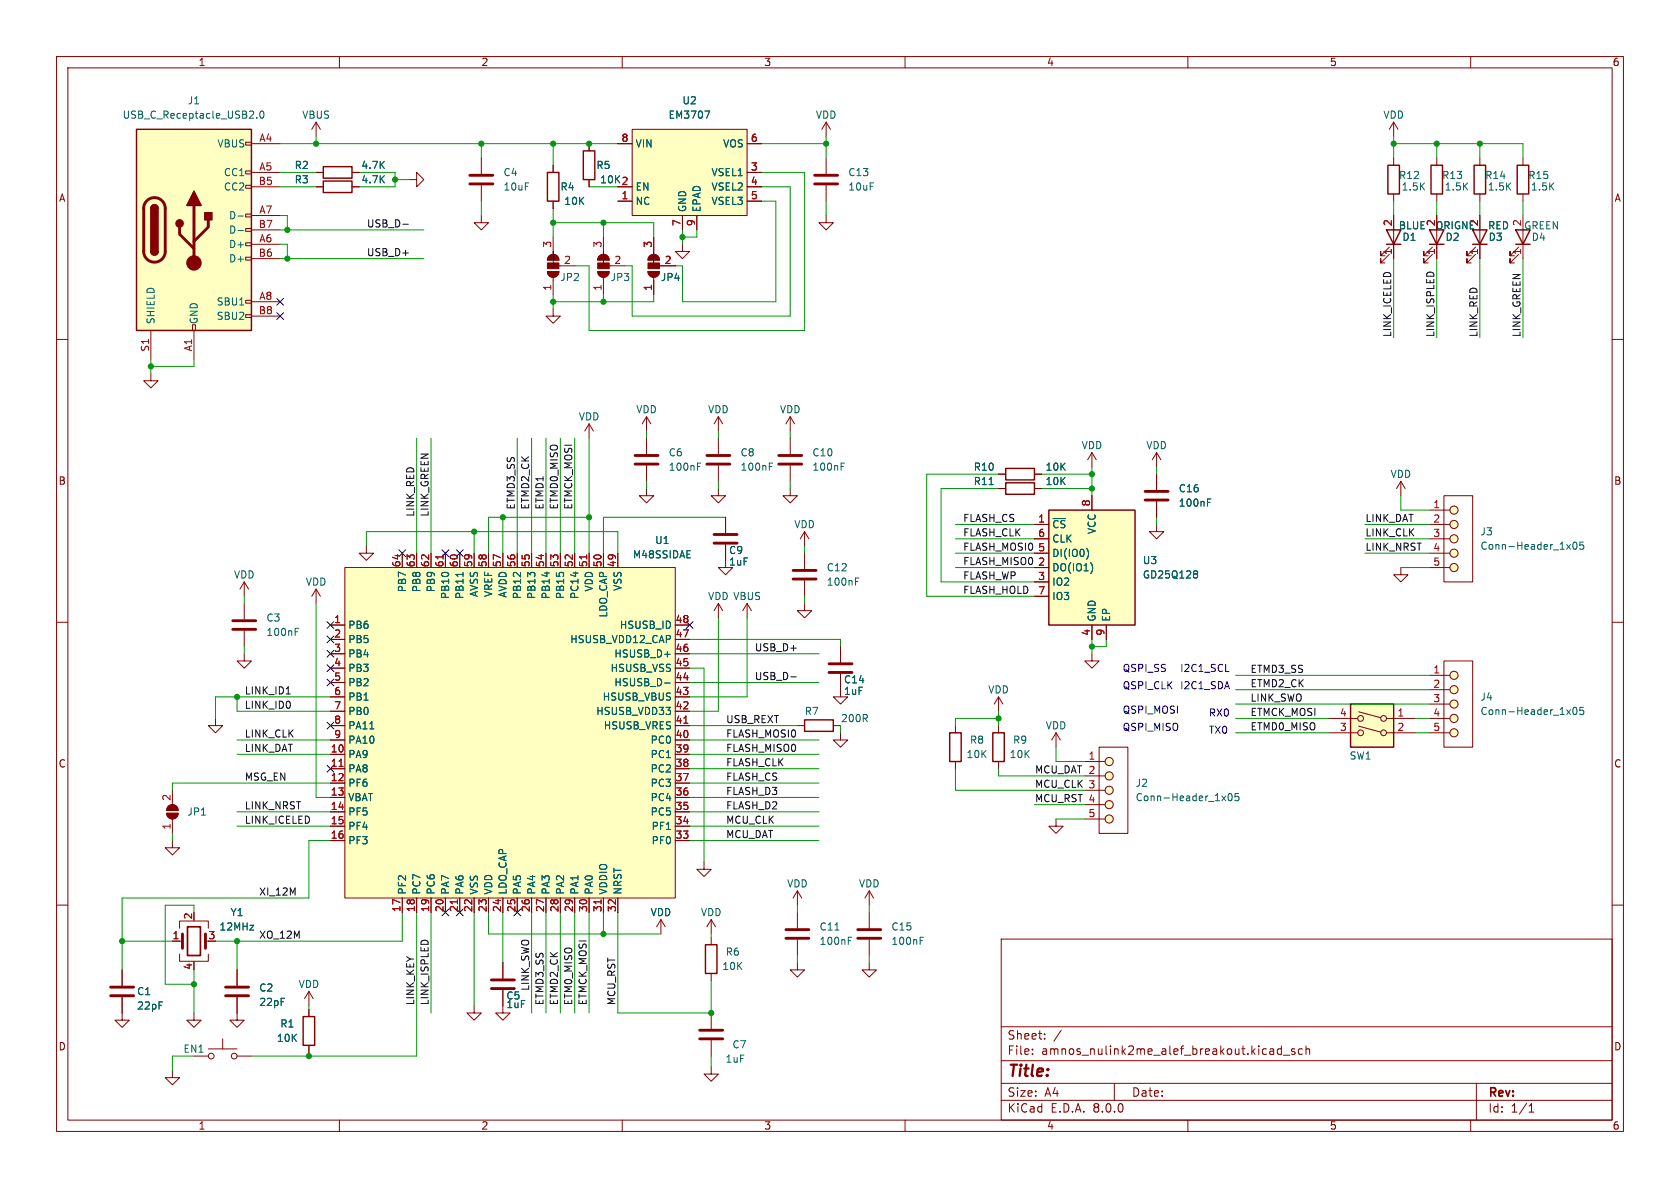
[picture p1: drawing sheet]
<svg xmlns="http://www.w3.org/2000/svg" width="297mm" height="210mm" viewBox="0 0 297 210" stroke-linecap="round" stroke-linejoin="round" font-family="sans-serif">
<g fill="none" stroke="#840000" stroke-width=".18">
<path d="M10 10h277v190h-277zM12 12h273v186h-273zM60 10v2M110 10v2M160 10v2M210 10v2M260 10v2M55.9 30.5h1.2M55.9 21.6l-.8 1.3M55.9 21.6v2.5M55.9 21.6l.7 1.3M62.2 30.5h1.3"/>
<path d="M72.4 31.8h1.3v-1.3l1.2 1.3-1.2 1.2v-1.2M97.8 29.2v1.3M97.8 35.6v1.2M104.1 25.4v1.3M104.1 31.8v1.2M146 38.1v1.3h1.3l-1.3 1.2-1.2-1.2h1.2M146 21.6v2.5M146 27.9v2.8M146 32.8v2.8M146 21.6l-.7 1.3M146 21.6l.8 1.3M10 60h2"/>
<path d="M97.8 54.6v1.3h1.3l-1.3 1.3-1.3-1.3h1.3M285 60h2M104.1 74.9l-.7 1.3M104.1 74.9v2.6M104.1 74.9l.8 1.3M114.3 73.7l-.8 1.2M114.3 73.7v2.5M114.3 77.5v2.8M114.3 73.7l.8 1.2M127 73.7v2.5M127 77.5v2.8M127 73.7l-.8 1.2"/>
<path d="M127 73.7l.8 1.2M139.7 73.7l-.8 1.2M139.7 73.7v2.5M139.7 77.5v2.8M139.7 73.7l.8 1.2M114.3 86.4v1.2h1.3l-1.3 1.3-1.3-1.3h1.3M114.3 82.3v2.8M127 86.4v1.2h1.3l-1.3 1.3-1.3-1.3h1.3M127 82.3v2.8M128.3 91.4v2.8M128.3 96.3v2.8M139.7 86.4v1.2h1.3l-1.3 1.3-1.3-1.3h1.3"/>
<path d="M139.7 82.3v2.8M252.7 97.8h3.6M252.7 95.3h3.6M252.7 92.7h3.6M252.7 90.2h3.6M255.3 87.6h5v15.3h-5zM10 110h2M193 115.6v1.2h1.3l-1.3 1.3-1.2-1.3h1.2M247.6 100.3v1.3h1.3l-1.3 1.3-1.2-1.3h1.2M252.7 119.4h3.6M252.7 100.3h3.6M255.3 116.8h5v15.3h-5z"/>
<path d="M285 110h2M176.5 123.2v2.5M176.5 128.3v1.2M176.5 134.6v1.3M176.5 123.2l.8 1.3M176.5 123.2l-.7 1.3M186.7 129.5l-.8 1.3M186.7 129.5v2.6M186.7 129.5l.8 1.3M191.8 139.7h3.5M191.8 137.2h3.5M191.8 134.6h3.5"/>
<path d="M194.3 132.1h5.1v15.2h-5.1zM252.7 129.5h3.6M252.7 127h3.6M252.7 124.5h3.6M252.7 121.9h3.6M10 160h2M30.5 148.6v1.3h1.2l-1.2 1.2-1.3-1.2h1.3M191.8 144.8h3.5M191.8 142.2h3.5M285 160h2M30.5 166.4h1.8M31.7 168.7v1.2h5.1v-1.2"/>
<path d="M31.7 164.1v-1.3h5.1v1.3M34.3 179.1v1.2h1.3l-1.3 1.3-1.3-1.3h1.3M34.3 169.9v.3M41.9 176.3v4h1.3l-1.3 1.3-1.3-1.3h1.3M41.9 171.5v2.7M54.6 175.3v2.5M54.6 178.4v1.3M54.6 175.3l-.8 1.2M54.6 175.3l.8 1.2M83.8 177.8v1.3h1.3l-1.3 1.2-1.3-1.2h1.3M88.9 175v4.1h1.3l-1.3 1.2-1.3-1.2h1.3M88.9 170.2v2.8"/>
<path d="M177 166h108v32h-108zM30.5 189.2v1.3h1.2l-1.2 1.3-1.3-1.3h1.3M34.3 186.7h2.5M36.8 185.4h5.1M39.4 183.6v1.8M41.9 186.7h2.5M54.6 184.8v1.3M60 198v2M110 198v2M160 198v2M177 194.5h108M177 191.5h108"/>
<path d="M177 187.5h108M177 181.5h108M182.5 186.3v.1M182.5 185.5v.1M184.7 183.6v.1M184.7 182.8v.1M187.6 182.1l-1.3 2M197 191.5v3M210 198v2M226.5 184.9v1.5M226.5 185.5l-.4-.1-.3 .3v.4l.2 .2h.5M226.9 186.5h1.1"/>
<path d="M228.9 185.5l-.4-.1-.2 .2 .1 .2 .5 .2v.3h-.6M230.2 185.5l-.4-.1-.3 .3v.4l.2 .2h.5M230.9 185.5l.2-.1 .4 .1v.9M230.9 184.9v1.5M260 198v2M261 191.5v6.5M270.3 196.6h.9M270.3 195.5l.4-.4v1.5"/>
<circle cx="257" cy="95.2" r=".72"/>
<circle cx="257" cy="97.8" r=".72"/>
<circle cx="257" cy="92.7" r=".72"/>
<circle cx="257" cy="90.2" r=".72"/>
<circle cx="257" cy="119.4" r=".72"/>
<circle cx="257" cy="100.3" r=".72"/>
<circle cx="196.1" cy="134.6" r=".72"/>
<circle cx="196.1" cy="139.7" r=".72"/>
<circle cx="196.1" cy="137.2" r=".72"/>
<circle cx="257" cy="129.5" r=".72"/>
<circle cx="257" cy="127" r=".72"/>
<circle cx="257" cy="124.5" r=".72"/>
<circle cx="257" cy="121.9" r=".72"/>
<circle cx="196.1" cy="144.8" r=".72"/>
<circle cx="196.1" cy="142.2" r=".72"/>
<circle cx="37.3" cy="186.7" r=".51"/>
<circle cx="41.4" cy="186.7" r=".51"/>
</g>
<path d="M57.1 29.5h5.1v2h-5.1zM96.8 30.5h2v5.1h-2zM103.1 26.7h2.1v5.1h-2.1zM175.5 129.5h2v5.1h-2zM53.6 179.7h2v5.1h-2z" fill="none" stroke="#840000" stroke-width=".25"/>
<g fill="none" stroke="#840000" stroke-width=".51">
<path d="M144 32.5h4.1M144 31h4.1M112.3 82h4M112.3 80.5h4M125 82h4M125 80.5h4M126.2 96h4.1M126.2 94.5h4.1M137.7 82h4M137.7 80.5h4M32.3 165.1v2.5M36.3 165.1v2.5"/>
<path d="M39.9 176h4M39.9 174.5h4M86.9 174.8h4M86.9 173.2h4"/>
</g>
<g fill="none" stroke="#006464" stroke-width=".18">
<path d="M123.3 82.5h.4M123.3 81.9h.6M136 82.5h.4M136 81.9h.6M148.7 82.5h.4M148.7 81.9h.6M277 96.3l.6 .8M277.6 96.3l-.6 .8M278.2 96l.2-.2a.68 .68 0 0 1 .4 .7 .68 .68 0 0 1-.4 .6l-.2-.1-.1-.4zM279.9 95.8h-.6v.6l.2-.1 .4 .1 .1 .2-.1 .4-.1 .1-.5-.1M277 125.5l.6 .8M277.6 125.5l-.6 .8"/>
<path d="M278.2 125.2l.2-.2a.68 .68 0 0 1 .4 .7 .68 .68 0 0 1-.4 .6l-.2-.1-.1-.4zM279.9 125h-.6v.6l.2-.1 .4 .1 .1 .2-.1 .4-.1 .1-.5-.1M216 140.7l.7 .8M216.7 140.7l-.7 .8M217.2 140.4l.2-.1a.68 .68 0 0 1 .4 .6 .68 .68 0 0 1-.4 .6l-.2-.1-.1-.3zM219 140.3h-.6l-.1 .6 .2-.1h.4l.1 .2v.4l-.2 .1-.5-.1"/>
</g>
<path d="M33.1 163.8h2.3v5.1h-2.3z" fill="none" stroke="#840000" stroke-width=".3"/>
<g fill="#ffffc2" stroke="#ffffc2" stroke-width=".18">
<circle cx="257" cy="129.5" r=".72"/>
<circle cx="257" cy="127" r=".72"/>
<circle cx="257" cy="124.5" r=".72"/>
<circle cx="257" cy="121.9" r=".72"/>
<circle cx="257" cy="119.4" r=".72"/>
<circle cx="257" cy="100.3" r=".72"/>
<circle cx="257" cy="97.8" r=".72"/>
<circle cx="257" cy="95.2" r=".72"/>
<circle cx="257" cy="92.7" r=".72"/>
<circle cx="257" cy="90.2" r=".72"/>
<circle cx="196.1" cy="144.8" r=".72"/>
<circle cx="196.1" cy="142.2" r=".72"/>
<circle cx="196.1" cy="139.7" r=".72"/>
<circle cx="196.1" cy="137.2" r=".72"/>
<circle cx="196.1" cy="134.6" r=".72"/>
</g>
<path d="M238.8 124.5h7.6v7.6h-7.6z" fill="#ffffc2"/>
<g fill="none" stroke="#840000" stroke-width=".18">
<path d="M55.9 33h1.2M62.2 33h1.3M142.2 106.7v1.3h1.3l-1.3 1.2-1.2-1.2h1.2M234.9 127h5.1M234.9 129.5h5.1M240.2 128.4l3.9 1M240.2 125.8l3.9 1.1M245.1 127h5.1M245.1 129.5h5.1M186.7 144.8v1.3h1.3l-1.3 1.2-1.3-1.2h1.3M153.7 161.3v2.8M153.7 166.1v2.8"/>
<circle cx="240.5" cy="127" r=".51"/>
<circle cx="240.5" cy="129.5" r=".51"/>
<circle cx="244.6" cy="127" r=".51"/>
<circle cx="244.6" cy="129.5" r=".51"/>
</g>
<path d="M57.1 32h5.1v2h-5.1zM238.8 124.5h7.6v7.6h-7.6z" fill="none" stroke="#840000" stroke-width=".25"/>
<path d="M151.6 165.9h4.1M151.6 164.3h4.1" fill="none" stroke="#840000" stroke-width=".51"/>
<path d="M162.7 166.3h.4M162.7 165.7h.6" fill="none" stroke="#006464" stroke-width=".18"/>
<path d="M61 100.3h58.4v58.5h-58.4z" fill="#ffffc2"/>
<g fill="none" stroke="#840000" stroke-width=".18">
<path d="M246.4 21.6l-.8 1.3M246.4 21.6v2.5M246.4 21.6l.7 1.3M71.1 97.8v2.5M73.7 97.8v2.5M76.2 97.8v2.5M78.7 97.8v2.5M81.3 97.8v2.5M83.8 97.8v2.5M86.4 97.8v2.5M88.9 97.8v2.5M91.4 97.8v2.5"/>
<path d="M94 97.8v2.5M96.5 97.8v2.5M99.1 97.8v2.5M101.6 97.8v2.5M104.1 97.8v2.5M106.7 97.8v2.5M109.2 97.8v2.5M128.3 99.1v1.2h1.2l-1.2 1.3-1.3-1.3h1.3M142.2 94l-.7 1.3M142.2 94v2.5M142.2 97.8v2.8M142.2 94l.8 1.3"/>
<path d="M204.5 92.7v1.3h1.2l-1.2 1.3-1.3-1.3h1.3M247.6 85.1l-.7 1.3M247.6 85.1v2.5M247.6 85.1l.8 1.3M58.4 110.5h2.6M58.4 113h2.6M58.4 115.6h2.6M58.4 118.1h2.6M61 100.3h58.4v58.5h-58.4zM119.4 110.5h2.5M119.4 113h2.5M119.4 115.6h2.5"/>
<path d="M119.4 118.1h2.5M127 106.7l-.8 1.3M127 106.7v2.5M127 106.7l.8 1.3M132.1 106.7l-.8 1.3M132.1 106.7v2.5M132.1 106.7l.7 1.3M142.2 102.6v2.8M148.6 119.1v4.1h1.3l-1.3 1.3-1.3-1.3h1.3M148.6 114.3v2.8M58.4 133.4h2.6M58.4 135.9h2.6"/>
<path d="M58.4 138.4h2.6M58.4 130.8h2.6M58.4 128.3h2.6M58.4 125.7h2.6M58.4 123.2h2.6M58.4 120.7h2.6M119.4 133.4h2.5M119.4 135.9h2.5M119.4 138.4h2.5M119.4 130.8h2.5M119.4 128.3h2.5M119.4 125.7h2.5"/>
<path d="M119.4 123.2h2.5M119.4 120.7h2.5M141 128.3h1.2M147.3 128.3h1.3M168.9 128.3v1.2M168.9 134.6v1.3M58.4 141h2.6M58.4 143.5h2.6M58.4 146.1h2.6M58.4 148.6h2.6M71.1 158.8v2.5M73.7 158.8v2.5"/>
<path d="M76.2 158.8v2.5M78.7 158.8v2.5M81.3 158.8v2.5M83.8 158.8v2.5M86.4 158.8v2.5M88.9 158.8v2.5M91.4 158.8v2.5M94 158.8v2.5M96.5 158.8v2.5M99.1 158.8v2.5M101.6 158.8v2.5M104.1 158.8v2.5"/>
<path d="M106.7 158.8v2.5M109.2 158.8v2.5M119.4 141h2.5M119.4 143.5h2.5M119.4 146.1h2.5M119.4 148.6h2.5"/>
</g>
<path d="M78.3 98.1v.7M103.7 98.1v.7M59.9 135.5h.8M120.9 127.9h.7M80.9 159.1v.7M106.3 159.1v.7" fill="none" stroke="#a90000" stroke-width=".18"/>
<path d="M81.9 101.2v.7M117.5 115.7h1M151.2 102.8h.5M151.2 102.2h.6M65.4 128.8h.7M117.5 120.7h1" fill="none" stroke="#006464" stroke-width=".18"/>
<path d="M140.2 102.4h4.1M140.2 100.8h4.1M146.6 118.9h4M146.6 117.3h4" fill="none" stroke="#840000" stroke-width=".51"/>
<path d="M142.2 127.3h5.1v2h-5.1zM167.9 129.5h2v5.1h-2z" fill="none" stroke="#840000" stroke-width=".25"/>
<path d="M185.4 90.2h15.3v20.3h-15.3z" fill="#ffffc2"/>
<path d="M245.4 29.2h2v5.1h-2zM245.1 40.6h2.5l-1.2 2.6zM245.1 43.2h2.5M185.4 90.2h15.3v20.3h-15.3z" fill="none" stroke="#840000" stroke-width=".25"/>
<g fill="none" stroke="#840000" stroke-width=".18">
<path d="M246.4 27.9v1.3M246.4 34.3v1.3M246.4 38.1v7.6M105.7 48h2a1.02 1.02 0 0 1-1 1 1.02 1.02 0 0 1-1-1zM106 45.3a1.02 1.02 0 0 1 1.1-.3 1.02 1.02 0 0 1 .6 1h-2zM106.7 41.9v3.1M106.7 49v3.1M107.7 47h2.8M114.6 48h2a1.02 1.02 0 0 1-1 1 1.02 1.02 0 0 1-1-1zM114.8 45.3a1.02 1.02 0 0 1 1.2-.3 1.02 1.02 0 0 1 .6 1h-2zM115.6 41.9v3.1M115.6 49v3.1"/>
<path d="M116.6 47h2.8M120.6 43.2v1.3h1.3l-1.3 1.2-1.2-1.2h1.2M245.6 45l-1.5 1.5v-.8v.8h.8M245.6 43.7l-1.5 1.5v-.7v.7h.8M64.8 96.5v1.3h1.2l-1.2 1.3-1.3-1.3h1.3M182.9 92.7h2.5M182.9 97.8h2.5M182.9 95.3h2.5M193 87.6v2.6M182.9 100.3h2.5M182.9 102.9h2.5M182.9 105.4h2.5"/>
<path d="M193 110.5v2.5M195.6 110.5v2.5M125.7 179.1v2.8M125.7 188.6v1.3h-1.2l1.2 1.2 1.3-1.2h-1.3M125.7 183.9v2.8"/>
</g>
<path d="M192.1 97a1.49 1.49 0 0 1 0 1.8M193.1 100v.8M211.2 100.9h.3l.2 .3-.2 .3M211.2 101.5h.3M211.5 101.5l.2 .2v.2l-.2 .3h-.3" fill="none" stroke="#006464" stroke-width=".18"/>
<g fill="#840000" stroke="#840000" stroke-width=".18">
<path d="M105.7 48h2a1.02 1.02 0 0 1-1 1 1.02 1.02 0 0 1-1-1z"/>
<path d="M105.7 46.5h2v1h-2z"/>
<path d="M106 45.3a1.02 1.02 0 0 1 1.1-.3 1.02 1.02 0 0 1 .6 1h-2z"/>
<path d="M114.6 48h2a1.02 1.02 0 0 1-1 1 1.02 1.02 0 0 1-1-1z"/>
<path d="M114.6 46.5h2v1h-2z"/>
<path d="M114.8 45.3a1.02 1.02 0 0 1 1.2-.3 1.02 1.02 0 0 1 .6 1h-2z"/>
</g>
<path d="M123.7 183.6h4.1M123.7 182.1h4.1" fill="none" stroke="#840000" stroke-width=".51"/>
<path d="M111.8 22.9h20.3v15.2h-20.3z" fill="#ffffc2"/>
<g fill="none" stroke="#840000" stroke-width=".18">
<path d="M109.2 35.6h2.6M109.2 33h2.6M109.2 25.4h2.6M111.8 22.9h20.3v15.2h-20.3zM120.6 38.1v2.5M123.2 38.1v2.5M132.1 35.6h2.5M132.1 33h2.5M132.1 30.5h2.5M132.1 25.4h2.5M254 27.9v1.3M254 34.3v1.3"/>
<path d="M254 38.1v7.6M261.6 27.9v1.3M261.6 34.3v1.3M261.6 38.1v7.6M269.2 27.9v1.3M269.2 34.3v1.3M269.2 38.1v7.6M253.2 45l-1.5 1.5v-.8v.8h.8M253.2 43.7l-1.5 1.5v-.7v.7h.8M260.9 45l-1.6 1.5v-.8v.8h.8M260.9 43.7l-1.6 1.5v-.7v.7h.8M268.5 45l-1.5 1.5v-.8v.8h.7"/>
<path d="M268.5 43.7l-1.5 1.5v-.7v.7h.7M176.5 86.4h1.3M182.9 86.4h1.2M30.5 139.7v2.5M38.1 127v1.3h1.3l-1.3 1.2-1.3-1.2h1.3M148.6 129.5v1.3h1.3l-1.3 1.3-1.3-1.3h1.3M29.5 143.8h2a1.02 1.02 0 0 1-1 1 1.02 1.02 0 0 1-1-1zM29.8 142.5a1.02 1.02 0 0 1 1.1-.2 1.02 1.02 0 0 1 .6 1h-2zM30.5 144.8v2.5M141 157.5l-.8 1.3M141 157.5v2.5M141 157.5l.7 1.3"/>
<path d="M153.7 157.5l-.8 1.3M153.7 157.5v2.5M153.7 157.5l.7 1.3M141 170.2v1.3h1.2l-1.2 1.2-1.3-1.2h1.3M141 161.3v2.8M141 166.1v2.8M153.7 170.2v1.3h1.2l-1.2 1.2-1.3-1.2h1.3"/>
</g>
<path d="M124.6 19.6h.9l-.6 1.3M174.9 85.7h.7M147.6 164.4h.7M150 166.3h.4M150 165.7h.6" fill="none" stroke="#006464" stroke-width=".18"/>
<g fill="#840000" stroke="#840000" stroke-width=".18">
<path d="M29.5 143.8h2a1.02 1.02 0 0 1-1 1 1.02 1.02 0 0 1-1-1z"/>
<path d="M29.8 142.5a1.02 1.02 0 0 1 1.1-.2 1.02 1.02 0 0 1 .6 1h-2z"/>
</g>
<path d="M253 29.2h2v5.1h-2zM260.6 29.2h2v5.1h-2zM268.2 29.2h2.1v5.1h-2.1zM252.7 40.6h2.6l-1.3 2.6zM252.7 43.2h2.6M260.3 40.6h2.6l-1.3 2.6zM260.3 43.2h2.6M268 40.6h2.5l-1.3 2.6zM268 43.2h2.5M177.8 85.3h5.1v2.1h-5.1z" fill="none" stroke="#840000" stroke-width=".25"/>
<path d="M138.9 165.9h4.1M138.9 164.3h4.1" fill="none" stroke="#840000" stroke-width=".51"/>
<path d="M24.1 22.9h20.3v35.5h-20.3z" fill="#ffffc2"/>
<g fill="none" stroke="#840000" stroke-width=".18">
<path d="M43.4 37.8h1v.6h-1zM43.4 32.8h1v.5h-1zM43.4 30.2h1v.5h-1zM43.4 25.1h1v.6h-1zM44.4 25.4h5.1M44.4 30.5h5.1M44.4 38.1h5.1M44.4 33h5.1M55.9 30.5h1.2M55.9 33h1.2M62.2 30.5h1.3M62.2 33h1.3"/>
<path d="M85.1 38.1v1.3h1.3l-1.3 1.2-1.3-1.2h1.3M85.1 27.9v2.8M85.1 32.8v2.8M97.8 29.2v1.3M97.8 35.6v1.2M104.1 25.4v1.3M104.1 31.8v1.2M109.2 25.4h2.6M109.2 33h2.6M109.2 35.6h2.6M120.6 38.1v2.5M123.2 38.1v2.5"/>
<path d="M132.1 25.4h2.5M132.1 30.5h2.5M132.1 33h2.5M132.1 35.6h2.5M246.4 38.1v2.5M254 38.1v2.5M261.6 38.1v2.5M26.7 58.4v5.1M34 57.4h.5v1h-.5zM34.3 58.4v5.1M43.4 55.6h1v.5h-1zM43.4 53.1h1v.5h-1z"/>
<path d="M43.4 45.5h1v.5h-1zM43.4 42.9h1v.5h-1zM43.4 40.4h1v.5h-1zM44.4 43.2h5.1M44.4 53.3h5.1M44.4 45.7h5.1M44.4 40.6h5.1M44.4 55.9h5.1M96.8 48h2a1.02 1.02 0 0 1-1 1 1.02 1.02 0 0 1-1-1zM97.1 45.3a1.02 1.02 0 0 1 1.1-.3 1.02 1.02 0 0 1 .6 1h-2zM97.8 41.9v3.1M97.8 49v3.1"/>
<path d="M98.8 47h2.8M115.6 41.9v2.6M115.6 49.5v2.6M116.8 47h2.6M246.4 43.2v2.5M254 43.2v2.5M261.6 43.2v2.5M26.7 66v1.3h1.2l-1.2 1.3-1.3-1.3h1.3M71.1 97.8v2.5M73.7 97.8v2.5M76.2 97.8v2.5M78.7 97.8v2.5"/>
<path d="M81.3 97.8v2.5M83.8 97.8v2.5M86.4 97.8v2.5M88.9 97.8v2.5M91.4 97.8v2.5M94 97.8v2.5M96.5 97.8v2.5M99.1 97.8v2.5M101.6 97.8v2.5M104.1 97.8v2.5M106.7 97.8v2.5M109.2 97.8v2.5"/>
<path d="M128.3 91.4v2.8M128.3 96.3v2.8M176.5 83.8h1.3M176.5 86.4h1.3M182.9 83.8h1.2M182.9 92.7h2.5M182.9 97.8h2.5M182.9 95.3h2.5M182.9 86.4h1.2M193 80l-.7 1.3M193 80v2.6M193 87.6v2.6"/>
<path d="M193 80l.8 1.3M204.5 80l-.8 1.3M204.5 80v2.6M204.5 83.8v2.8M204.5 88.6v2.8M204.5 80l.7 1.3M43.2 115.6v1.2h1.2l-1.2 1.3-1.3-1.3h1.3M43.2 102.9l-.8 1.2M43.2 102.9v2.5M43.2 106.7v2.8M43.2 111.5v2.8M43.2 102.9l.7 1.2"/>
<path d="M55.9 104.1l-.8 1.3M55.9 104.1v2.6M55.9 104.1l.7 1.3M58.4 110.5h2.6M58.4 113h2.6M58.4 115.6h2.6M58.4 118.1h2.6M119.4 110.5h2.5M119.4 113h2.5M119.4 115.6h2.5M119.4 118.1h2.5M148.6 114.3v2.8"/>
<path d="M148.6 119.1v2.8M182.9 100.3h2.5M182.9 102.9h2.5M182.9 105.4h2.5M193 110.5v2.5M195.6 110.5v2.5M58.4 133.4h2.6M58.4 135.9h2.6M58.4 138.4h2.6M58.4 130.8h2.6M58.4 128.3h2.6M58.4 125.7h2.6"/>
<path d="M58.4 123.2h2.6M58.4 120.7h2.6M119.4 133.4h2.5M119.4 135.9h2.5M119.4 138.4h2.5M119.4 130.8h2.5M119.4 128.3h2.5M119.4 125.7h2.5M119.4 123.2h2.5M119.4 120.7h2.5M58.4 141h2.6M58.4 143.5h2.6"/>
<path d="M58.4 146.1h2.6M58.4 148.6h2.6M71.1 158.8v2.5M73.7 158.8v2.5M76.2 158.8v2.5M78.7 158.8v2.5M81.3 158.8v2.5M83.8 158.8v2.5M86.4 158.8v2.5M88.9 158.8v2.5M91.4 158.8v2.5M94 158.8v2.5"/>
<path d="M96.5 158.8v2.5M99.1 158.8v2.5M101.6 158.8v2.5M104.1 158.8v2.5M106.7 158.8v2.5M109.2 158.8v2.5M119.4 141h2.5M119.4 143.5h2.5M119.4 146.1h2.5M119.4 148.6h2.5M124.5 152.4v1.3h1.2l-1.2 1.2-1.3-1.2h1.3M21.6 176.3v4h1.3l-1.3 1.3-1.3-1.3h1.3"/>
<path d="M21.6 171.5v2.7M30.5 166.4h1.2M41.9 171.5v2.7M41.9 176.3v2.8M54.6 178.4v1.3M88.9 170.2v2.8M88.9 175v2.8M116.8 162.6l-.7 1.2M116.8 162.6v2.5M116.8 162.6l.8 1.2M125.7 162.6l.8 1.2M125.7 162.6v2.5"/>
<path d="M125.7 165.7v1.3M125.7 172.1v1.3M125.7 162.6l-.7 1.2M54.6 184.8v1.3"/>
</g>
<path d="M24.1 22.9h20.3v35.5h-20.3zM26.7 36.8a.64 .64 0 0 1 .6-.6 .64 .64 0 0 1 .6 .6M26.7 44.5a.64 .64 0 0 0 .6 .6 .64 .64 0 0 0 .6-.6M177.8 82.8h5.1v2h-5.1zM124.7 167h2v5.1h-2z" fill="none" stroke="#840000" stroke-width=".25"/>
<path d="M26 35.5a1.91 1.91 0 0 1 2-.4 1.91 1.91 0 0 1 1.2 1.7v7.7a1.91 1.91 0 0 1-1.9 1.8 1.91 1.91 0 0 1-1.9-1.8v-7.8l.2-.7zM34.3 36.3v10.2M36.8 38.9v1.2l-2.5 2.6M83.1 32.5h4M83.1 31h4M31.7 40.1v1.3l2.6 2.5M202.4 88.4h4.1M202.4 86.9h4.1M41.1 111.3h4.1M41.1 109.7h4.1M19.6 176h4M19.6 174.5h4" fill="none" stroke="#840000" stroke-width=".51"/>
<g fill="#840000" stroke="#840000" stroke-width=".25">
<path d="M26.7 44.5h1.2a.64 .64 0 0 1-.6 .6 .64 .64 0 0 1-.6-.6z"/>
<path d="M26.7 36.8h1.2v7.7h-1.2z"/>
<path d="M26.9 36.4a.64 .64 0 0 1 .6-.2 .64 .64 0 0 1 .4 .6h-1.2z"/>
<path d="M34.3 33.8l1.3 2.5h-2.6z"/>
<path d="M36.2 37.6h1.3v1.3h-1.3z"/>
<circle cx="31.7" cy="39.5" r=".63"/>
</g>
<g fill="#840000" stroke="#840000" stroke-width=".18">
<path d="M96.8 48h2a1.02 1.02 0 0 1-1 1 1.02 1.02 0 0 1-1-1z"/>
<path d="M96.8 46.5h2v1h-2z"/>
<path d="M97.1 45.3a1.02 1.02 0 0 1 1.1-.3 1.02 1.02 0 0 1 .6 1h-2z"/>
<circle cx="34.3" cy="46.5" r="1.27"/>
</g>
<g fill="none" stroke="#006464" stroke-width=".18">
<path d="M46.1 19.8l.1-.2a.68 .68 0 0 1 .5 .7 .68 .68 0 0 1-.5 .6l-.1-.1-.2-.4zM124.6 19.6h.9l-.6 1.3M42.1 38.2h.9M45.4 20.8v.1M42.1 40.7h.9M174.9 85.7h.7M192.1 97a1.49 1.49 0 0 1 0 1.8M213.5 88.8h.4M213.5 88.2h.6M52.2 111.7h.4M52.2 111.1h.6M81.9 101.2v.7"/>
<path d="M117.5 115.7h1M193.1 100v.8M211.2 100.9h.3l.2 .3-.2 .3M211.2 101.5h.3M211.5 101.5l.2 .2v.2l-.2 .3h-.3M65.4 128.8h.7M117.5 120.7h1"/>
</g>
<path d="M71.2 39.6h1M139.8 119.7h1M50.6 122.7h.7" fill="none" stroke="#0f0f0f" stroke-width=".18"/>
<path d="M97.8 44.5v2.5M106.7 44.5v2.5M115.6 44.5v2.5M216.7 118.7h.6" fill="none" stroke="#0000c2" stroke-width=".18"/>
<g fill="none" stroke="#009600" stroke-width=".18">
<path d="M49.5 25.4h59.7M49.5 38.1h1.3v2.5M49.5 30.5h6.4M49.5 33h6.4M55.9 24.1v1.3M63.5 30.5h6.3v2.5h-6.3M69.8 31.8h2.6M85.1 25.4v2.5M85.1 35.6v2.5M97.8 25.4v3.8M97.8 36.8v5.1M97.8 39.4h17.8v2.5"/>
<path d="M104.1 33h5.1M106.7 39.4v2.5M134.6 25.4h11.4M134.6 30.5h7.6v27.9h-38.1v-11.4h-2.5M134.6 33h5.1v22.9h-27.9v-8.9h-1.3M134.6 35.6h2.6v17.7h-16.6v-6.3h-1.2M146 24.1v3.8M146 35.6v2.5M246.4 25.4h22.8v2.5M246.4 24.1v3.8M246.4 35.6v2.5M254 25.4v2.5"/>
<path d="M254 35.6v2.5M261.6 25.4v2.5M261.6 35.6v2.5M269.2 35.6v2.5M49.5 45.7h25.4M49.5 40.6h25.4M49.5 43.2h1.3v2.5M97.8 52.1v2.5M106.7 52.1v1.2M115.6 52.1v1.2h-17.8M120.6 40.6v2.6M123.2 40.6v1.3h-2.6"/>
<path d="M246.4 45.7v14M254 45.7v14M261.6 45.7v14M269.2 45.7v14M26.7 63.5v2.5M34.3 63.5v1.3h-7.6M73.7 77.5v20.3M76.2 77.5v20.3M91.4 77.5v20.3M94 77.5v20.3M96.5 77.5v20.3M99.1 77.5v20.3"/>
<path d="M101.6 77.5v20.3M104.1 77.5v20.3M114.3 76.2v1.3M127 76.2v1.3M139.7 76.2v1.3M64.8 96.5v-2.5h44.4v3.8M83.8 94v3.8M88.9 91.4v6.4M104.1 91.4h-17.7v6.4M114.3 85.1v1.3M127 85.1v1.3M128.3 91.4h-21.6v6.4"/>
<path d="M139.7 85.1v1.3M142.2 96.5v1.3M168.9 97.8h14M168.9 92.7h14M168.9 95.3h14M176.5 83.8h-12.7v21.6h19.1M176.5 86.4h-10.1v16.5h16.5M184.1 83.8h8.9M184.1 86.4h8.9M193 82.6v5M204.5 82.6v1.2M204.5 91.4v1.3"/>
<path d="M241.3 97.8h11.4M241.3 92.7h11.4M241.3 95.3h11.4M247.6 87.6v2.6h5.1M43.2 105.4v1.3M43.2 114.3v1.3M55.9 106.7v34.3h2.5M121.9 115.6h22.9M121.9 118.1h2.6v34.3M121.9 113h26.7v1.3M127 109.2v16.5h-5.1M132.1 109.2v14h-10.2"/>
<path d="M142.2 105.4v1.3M168.9 100.3h14M193 113v2.6M195.6 113v1.3h-2.6M218.4 119.4h34.3M247.6 100.3h5.1M41.9 123.2v2.5h16.5M41.9 133.4h16.5M41.9 130.8h16.5M58.4 138.4h-27.9v1.3M58.4 123.2h-20.3v3.8M121.9 133.4h22.9"/>
<path d="M121.9 130.8h22.9M121.9 138.4h22.9M121.9 135.9h22.9M121.9 128.3h19.1M121.9 120.7h22.9M148.6 128.3v1.2M168.9 135.9v3.8h22.9M176.5 127h-7.6v1.3M176.5 125.7v2.6M176.5 135.9v1.3h15.3M186.7 132.1v2.5h5.1M218.4 127h16.5"/>
<path d="M218.4 129.5h16.5M218.4 124.5h34.3M218.4 121.9h34.3M250.2 127h2.5M250.2 129.5h2.5M30.5 147.3v1.3M41.9 146.1h16.5M41.9 143.5h16.5M58.4 148.6h-3.8v10.2h-33v12.7M121.9 146.1h22.9M121.9 143.5h22.9M121.9 148.6h22.9"/>
<path d="M121.9 141h22.9M182.9 142.2h8.9M186.7 144.8h5.1M21.6 166.4h8.9M34.3 161.3v-1.3h-5.1v14h5.1M34.3 171.5v7.6M41.9 166.4v5.1M54.6 177.8v.6M71.1 161.3v5.1h-33M73.7 161.3v25.4h-29.3M76.2 161.3v17.8M83.8 161.3v16.5"/>
<path d="M86.4 161.3v3.8h30.4M88.9 161.3v8.9M94 161.3v17.8M96.5 161.3v17.8M99.1 161.3v17.8M101.6 161.3v17.8M104.1 161.3v17.8M106.7 161.3v3.8M109.2 161.3v17.8h16.5v-5.7M125.7 165.1v.6M141 160v1.3M141 168.9v1.3"/>
<path d="M153.7 160v1.3M153.7 168.9v1.3M34.3 186.7h-3.8v2.5M54.6 186.1v.6M125.7 186.7v1.9"/>
</g>
<g fill="none" stroke="#000084" stroke-width=".18">
<path d="M48.9 55.3l1.2 1.2M48.9 52.7l1.2 1.2M50.1 55.3l-1.2 1.2M50.1 52.7l-1.2 1.2M70.5 97.2l1.2 1.2M71.7 97.2l-1.2 1.2M78.1 97.2l1.2 1.2M79.3 97.2l-1.2 1.2M80.7 97.2l1.2 1.2M81.9 97.2l-1.2 1.2M57.8 112.4l1.2 1.2M57.8 115l1.2 1.2"/>
<path d="M57.8 109.9l1.2 1.2M57.8 117.5l1.2 1.2M59 112.4l-1.2 1.2M59 115l-1.2 1.2M59 109.9l-1.2 1.2M59 117.5l-1.2 1.2M121.3 109.9l1.2 1.2M122.5 109.9l-1.2 1.2M57.8 120l1.2 1.3M57.8 127.7l1.2 1.2M57.8 135.3l1.2 1.2M59 120l-1.2 1.3"/>
<path d="M59 127.7l-1.2 1.2M59 135.3l-1.2 1.2M78.1 160.7l1.2 1.2M79.3 160.7l-1.2 1.2M80.7 160.7l1.2 1.2M81.9 160.7l-1.2 1.2M90.8 160.7l1.2 1.2M92 160.7l-1.2 1.2"/>
</g>
<path d="M78.3 98.1v.7M103.7 98.1v.7M59.9 135.5h.8M120.9 127.9h.7M80.9 159.1v.7M106.3 159.1v.7" fill="none" stroke="#a90000" stroke-width=".18"/>
<g fill="#009600" stroke="#009600" stroke-width=".18">
<circle cx="261.6" cy="25.4" r=".46"/>
<circle cx="254" cy="25.4" r=".46"/>
<circle cx="246.4" cy="25.4" r=".46"/>
<circle cx="193" cy="83.8" r=".46"/>
<circle cx="193" cy="86.4" r=".46"/>
<circle cx="104.1" cy="91.4" r=".46"/>
<circle cx="106.7" cy="53.3" r=".46"/>
<circle cx="97.8" cy="53.3" r=".46"/>
<circle cx="176.5" cy="127" r=".46"/>
<circle cx="193" cy="114.3" r=".46"/>
<circle cx="97.8" cy="25.4" r=".46"/>
<circle cx="104.1" cy="25.4" r=".46"/>
<circle cx="97.8" cy="39.4" r=".46"/>
<circle cx="85.1" cy="25.4" r=".46"/>
<circle cx="106.7" cy="39.4" r=".46"/>
<circle cx="146" cy="25.4" r=".46"/>
<circle cx="120.6" cy="41.9" r=".46"/>
<circle cx="83.8" cy="94" r=".46"/>
<circle cx="88.9" cy="91.4" r=".46"/>
<circle cx="26.7" cy="64.8" r=".46"/>
<circle cx="50.8" cy="45.7" r=".46"/>
<circle cx="69.8" cy="31.8" r=".46"/>
<circle cx="55.9" cy="25.4" r=".46"/>
<circle cx="50.8" cy="40.6" r=".46"/>
<circle cx="41.9" cy="123.2" r=".46"/>
<circle cx="41.9" cy="166.4" r=".46"/>
<circle cx="54.6" cy="186.7" r=".46"/>
<circle cx="106.7" cy="165.1" r=".46"/>
<circle cx="34.3" cy="174" r=".46"/>
<circle cx="21.6" cy="166.4" r=".46"/>
<circle cx="125.7" cy="179.1" r=".46"/>
</g>
<text font-size="2.8" fill="#840000" x="178" y="190.9">Title:</text>
<g font-size="2.1" fill="#840000">
<text x="178" y="184">Sheet:</text>
<text x="178" y="186.7">File:</text>
<text x="184.1" y="186.7">amnos_nulink2me_alef_breakout.kicad_sch</text>
<text x="178" y="196.9">KiCad</text>
<text x="178" y="194.1">Size:</text>
<text x="184.7" y="194.1">A4</text>
<text x="185.7" y="196.9">E.D.A.</text>
<text x="193.3" y="196.9">8.0.0</text>
<text x="200" y="194.1">Date:</text>
<text x="263" y="194.3">Rev:</text>
<text x="263" y="196.9">Id:</text>
<text x="267.1" y="196.9">1/1</text>
</g>
<g font-size="1.8" fill="#840000">
<text x="35" y="11.9">1</text>
<text x="85" y="11.9">2</text>
<text x="135" y="11.9">3</text>
<text x="185" y="11.9">4</text>
<text x="235" y="11.9">5</text>
<text x="285" y="11.9">6</text>
<text x="10.3" y="35.9">A</text>
<text x="285.3" y="35.9">A</text>
<text x="10.3" y="85.9">B</text>
<text x="285.3" y="85.9">B</text>
<text x="10.3" y="135.9">C</text>
<text x="285.3" y="135.9">C</text>
<text x="10.3" y="185.9">D</text>
<text x="285.3" y="185.9">D</text>
<text x="35" y="199.9">1</text>
<text x="85" y="199.9">2</text>
<text x="135" y="199.9">3</text>
<text x="185" y="199.9">4</text>
<text x="235" y="199.9">5</text>
<text x="285" y="199.9">6</text>
</g>
<g font-size="1.8" fill="#006464">
<text x="21.6" y="21.2">USB_C_Receptacle_USB2.0</text>
<text x="33.1" y="18.6">J1</text>
<text x="53.3" y="21.2">VBUS</text>
<text x="118.1" y="21.2">EM3707</text>
<text x="120.5" y="18.6">U2</text>
<text x="144.1" y="21.2">VDD</text>
<text x="244.5" y="21.2">VDD</text>
<text x="38.3" y="26.3">VBUS</text>
<text x="112.3" y="26.3">VIN</text>
<text x="127.7" y="26.3">VOS</text>
<text x="39.5" y="31.3">CC1</text>
<text x="39.5" y="33.9">CC2</text>
<text x="52" y="30.1">R2</text>
<text x="52" y="32.6">R3</text>
<text x="63.8" y="30.1">4.7K</text>
<text x="63.8" y="32.6">4.7K</text>
<text x="88.9" y="31.3">C4</text>
<text x="88.9" y="33.9">10uF</text>
<text x="99" y="33.9">R4</text>
<text x="105.3" y="30.1">R5</text>
<text x="112.3" y="33.9">EN</text>
<text x="125.7" y="31.3">VSEL1</text>
<text x="125.7" y="33.9">VSEL2</text>
<text x="149.9" y="31.3">C13</text>
<text x="149.9" y="33.9">10uF</text>
<text x="247.2" y="31.9">R12</text>
<text x="247.7" y="33.9">1.5K</text>
<text x="254.8" y="31.9">R13</text>
<text x="255.3" y="33.9">1.5K</text>
<text x="262.5" y="31.9">R14</text>
<text x="262.9" y="33.9">1.5K</text>
<text x="270.1" y="31.9">R15</text>
<text x="270.5" y="33.9">1.5K</text>
<text x="40.4" y="39">D-</text>
<text x="40.4" y="41.5">D-</text>
<text x="99.7" y="36.4">10K</text>
<text x="112.3" y="36.4">NC</text>
<text x="121.5" y="37.6" transform="rotate(-90 121.5 37.6)">GND</text>
<text x="124.1" y="37.6" transform="rotate(-90 124.1 37.6)">EPAD</text>
<text x="125.7" y="36.4">VSEL3</text>
<text x="247.2" y="40.7">BLUE</text>
<text x="253.7" y="40.7">ORIGNE</text>
<text x="261.4" y="40.1" transform="rotate(-90 261.4 40.1)">2</text>
<text x="263" y="40.7">RED</text>
<text x="269.4" y="40.7">GREEN</text>
<text x="40.4" y="44">D+</text>
<text x="40.4" y="46.6">D+</text>
<text x="247.8" y="42.8">D1</text>
<text x="255.5" y="42.8">D2</text>
<text x="263.1" y="42.8">D3</text>
<text x="270.7" y="42.8">D4</text>
<text x="99" y="49.9">JP2</text>
<text x="107.8" y="49.9">JP3</text>
<text x="116.7" y="49.9">JP4</text>
<text x="27.5" y="57.4" transform="rotate(-90 27.5 57.4)">SHIELD</text>
<text x="35.2" y="57.4" transform="rotate(-90 35.2 57.4)">GND</text>
<text x="38.2" y="54.2">SBU1</text>
<text x="38.2" y="56.7">SBU2</text>
<text x="102.2" y="74.5">VDD</text>
<text x="112.4" y="73.3">VDD</text>
<text x="125.1" y="73.3">VDD</text>
<text x="137.8" y="73.3">VDD</text>
<text x="118.1" y="80.9">C6</text>
<text x="118.1" y="83.4">100nF</text>
<text x="130.8" y="80.9">C8</text>
<text x="130.8" y="83.4">100nF</text>
<text x="143.5" y="83.4">100nF</text>
<text x="143.5" y="80.9">C10</text>
<text x="172" y="83.4">R10</text>
<text x="184.7" y="83.4">10K</text>
<text x="191.1" y="79.6">VDD</text>
<text x="202.6" y="79.6">VDD</text>
<text x="172" y="86">R11</text>
<text x="184.7" y="86">10K</text>
<text x="208.3" y="89.8">100nF</text>
<text x="208.3" y="87.2">C16</text>
<text x="245.7" y="84.7">VDD</text>
<text x="140.3" y="93.6">VDD</text>
<text x="185.9" y="93.6">~{CS}</text>
<text x="193.9" y="94.5" transform="rotate(-90 193.9 94.5)">VCC</text>
<text x="261.6" y="94.8">J3</text>
<text x="111.8" y="98.9">M48SSIDAE</text>
<text x="115.7" y="96.4">U1</text>
<text x="128.8" y="98.1">C9</text>
<text x="128.8" y="100.2">1uF</text>
<text x="146.1" y="101.2">C12</text>
<text x="185.9" y="101.2">DO(IO1)</text>
<text x="185.9" y="98.7">DI(IO0)</text>
<text x="185.9" y="96.1">CLK</text>
<text x="201.9" y="99.9">U3</text>
<text x="261.6" y="97.4">Conn-Header_1x05</text>
<text x="41.3" y="102.5">VDD</text>
<text x="54" y="103.7">VDD</text>
<text x="72" y="104.8" transform="rotate(-90 72 104.8)">PB7</text>
<text x="74.5" y="104.8" transform="rotate(-90 74.5 104.8)">PB8</text>
<text x="77.1" y="104.8" transform="rotate(-90 77.1 104.8)">PB9</text>
<text x="79.6" y="106" transform="rotate(-90 79.6 106)">PB10</text>
<text x="82.1" y="106" transform="rotate(-90 82.1 106)">PB11</text>
<text x="84.7" y="105.6" transform="rotate(-90 84.7 105.6)">AVSS</text>
<text x="87.2" y="105.6" transform="rotate(-90 87.2 105.6)">VREF</text>
<text x="89.8" y="105.8" transform="rotate(-90 89.8 105.8)">AVDD</text>
<text x="92.3" y="106" transform="rotate(-90 92.3 106)">PB12</text>
<text x="94.8" y="106" transform="rotate(-90 94.8 106)">PB13</text>
<text x="97.4" y="106" transform="rotate(-90 97.4 106)">PB14</text>
<text x="99.9" y="106" transform="rotate(-90 99.9 106)">PB15</text>
<text x="102.5" y="106" transform="rotate(-90 102.5 106)">PC14</text>
<text x="105" y="104.7" transform="rotate(-90 105 104.7)">VDD</text>
<text x="110.1" y="104.5" transform="rotate(-90 110.1 104.5)">VSS</text>
<text x="125.1" y="106.3">VDD VBUS</text>
<text x="146.1" y="103.7">100nF</text>
<text x="185.9" y="103.7">IO2</text>
<text x="185.9" y="106.3">IO3</text>
<text x="201.9" y="102.5">GD25Q128</text>
<text x="47" y="110.1">C3</text>
<text x="47" y="112.6">100nF</text>
<text x="61.5" y="111.4">PB6</text>
<text x="61.5" y="113.9">PB5</text>
<text x="100.7" y="113.9">HSUSB_VDD12_CAP</text>
<text x="107.5" y="109.3" transform="rotate(-90 107.5 109.3)">LDO_CAP</text>
<text x="109.5" y="111.4">HSUSB_ID</text>
<text x="193.9" y="110" transform="rotate(-90 193.9 110)">GND</text>
<text x="196.4" y="110" transform="rotate(-90 196.4 110)">EP</text>
<text x="61.5" y="116.4">PB4</text>
<text x="61.5" y="119">PB3</text>
<text x="107.8" y="119">HSUSB_VSS</text>
<text x="108.5" y="116.4">HSUSB_D+</text>
<text x="61.5" y="121.5">PB2</text>
<text x="61.5" y="124.1">PB1</text>
<text x="106.5" y="124.1">HSUSB_VBUS</text>
<text x="108.5" y="121.5">HSUSB_D-</text>
<text x="149.1" y="123">1uF</text>
<text x="149.1" y="121">C14</text>
<text x="174.6" y="122.8">VDD</text>
<text x="261.6" y="124.1">J4</text>
<text x="61.5" y="126.6">PB0</text>
<text x="61.5" y="129.1">PA11</text>
<text x="61.5" y="131.7">PA10</text>
<text x="105.3" y="126.6">HSUSB_VDD33</text>
<text x="106.6" y="129.1">HSUSB_VRES</text>
<text x="114.9" y="131.7">PC0</text>
<text x="142.2" y="126.6">R7</text>
<text x="148.6" y="127.9">200R</text>
<text x="171.4" y="131.7">R8</text>
<text x="179" y="131.7">R9</text>
<text x="184.8" y="129.1">VDD</text>
<text x="261.6" y="126.6">Conn-Header_1x05</text>
<text x="61.5" y="134.2">PA9</text>
<text x="61.5" y="136.8">PA8</text>
<text x="114.9" y="136.8">PC2</text>
<text x="114.9" y="134.2">PC1</text>
<text x="170.8" y="134.2">10K</text>
<text x="178.4" y="134.2">10K</text>
<text x="238.5" y="134.5">SW1</text>
<text x="61.5" y="139.3">PF6</text>
<text x="61.5" y="141.8">VBAT</text>
<text x="114.9" y="141.8">PC4</text>
<text x="114.9" y="139.3">PC3</text>
<text x="200.7" y="139.3">J2</text>
<text x="200.7" y="141.8">Conn-Header_1x05</text>
<text x="33" y="144.4">JP1</text>
<text x="61.5" y="144.4">PF5</text>
<text x="61.5" y="146.9">PF4</text>
<text x="61.5" y="149.5">PF3</text>
<text x="114.9" y="144.4">PC5</text>
<text x="115.1" y="149.5">PF0</text>
<text x="115.1" y="146.9">PF1</text>
<text x="72" y="158.2" transform="rotate(-90 72 158.2)">PF2</text>
<text x="74.5" y="158.2" transform="rotate(-90 74.5 158.2)">PC7</text>
<text x="77.1" y="158.2" transform="rotate(-90 77.1 158.2)">PC6</text>
<text x="79.6" y="158.2" transform="rotate(-90 79.6 158.2)">PA7</text>
<text x="82.1" y="158.2" transform="rotate(-90 82.1 158.2)">PA6</text>
<text x="84.7" y="158.2" transform="rotate(-90 84.7 158.2)">VSS</text>
<text x="87.2" y="158.2" transform="rotate(-90 87.2 158.2)">VDD</text>
<text x="89.8" y="158.2" transform="rotate(-90 89.8 158.2)">LDO_CAP</text>
<text x="92.3" y="158.2" transform="rotate(-90 92.3 158.2)">PA5</text>
<text x="94.8" y="158.2" transform="rotate(-90 94.8 158.2)">PA4</text>
<text x="97.4" y="158.2" transform="rotate(-90 97.4 158.2)">PA3</text>
<text x="99.9" y="158.2" transform="rotate(-90 99.9 158.2)">PA2</text>
<text x="102.5" y="158.2" transform="rotate(-90 102.5 158.2)">PA1</text>
<text x="105" y="158.2" transform="rotate(-90 105 158.2)">PA0</text>
<text x="107.5" y="158.2" transform="rotate(-90 107.5 158.2)">VDDIO</text>
<text x="110.1" y="158.2" transform="rotate(-90 110.1 158.2)">NRST</text>
<text x="139.1" y="157.1">VDD</text>
<text x="151.8" y="157.1">VDD</text>
<text x="38.7" y="164.7">12MHz</text>
<text x="40.7" y="162.2">Y1</text>
<text x="114.9" y="162.2">VDD</text>
<text x="123.8" y="162.2">VDD</text>
<text x="144.8" y="167.2">100nF</text>
<text x="144.8" y="164.7">C11</text>
<text x="157.5" y="167.2">100nF</text>
<text x="157.5" y="164.7">C15</text>
<text x="127.6" y="171.7">10K</text>
<text x="128.2" y="169.1">R6</text>
<text x="24.1" y="176.1">C1</text>
<text x="24.1" y="178.7">22pF</text>
<text x="45.7" y="175.5">C2</text>
<text x="45.7" y="178">22pF</text>
<text x="52.7" y="174.9">VDD</text>
<text x="89.4" y="176.9">C5</text>
<text x="89.4" y="178.4">1uF</text>
<text x="48.9" y="184.4">10K</text>
<text x="49.5" y="181.8">R1</text>
<text x="129.4" y="185.5">C7</text>
<text x="32.3" y="186.3">EN1</text>
<text x="128.2" y="188.1">1uF</text>
</g>
<g font-size="1.8" fill="#a90000">
<text x="45.7" y="25.1">A4</text>
<text x="109.8" y="25.1">8</text>
<text x="132.6" y="25.1">6</text>
<text x="45.6" y="32.8">B5</text>
<text x="45.7" y="30.2">A5</text>
<text x="106" y="32.6">10K 2</text>
<text x="109.8" y="35.3">1</text>
<text x="132.6" y="30.2">3</text>
<text x="132.6" y="32.8">4</text>
<text x="132.6" y="35.3">5</text>
<text x="45.6" y="40.4">B7</text>
<text x="45.7" y="37.8">A7</text>
<text x="120.4" y="40.1" transform="rotate(-90 120.4 40.1)">7</text>
<text x="122.9" y="40.1" transform="rotate(-90 122.9 40.1)">9</text>
<text x="246.1" y="40.1" transform="rotate(-90 246.1 40.1)">2</text>
<text x="253.7" y="40.1" transform="rotate(-90 253.7 40.1)">2</text>
<text x="269" y="40.1" transform="rotate(-90 269 40.1)">2</text>
<text x="45.6" y="45.5">B6</text>
<text x="45.7" y="42.9">A6</text>
<text x="97.5" y="43.9" transform="rotate(-90 97.5 43.9)">3</text>
<text x="99.6" y="46.7">2</text>
<text x="106.4" y="43.9" transform="rotate(-90 106.4 43.9)">3</text>
<text x="108.5" y="46.7">2</text>
<text x="115.3" y="43.9" transform="rotate(-90 115.3 43.9)">3</text>
<text x="117.4" y="46.7">2</text>
<text x="246.1" y="45.2" transform="rotate(-90 246.1 45.2)">1</text>
<text x="253.7" y="45.2" transform="rotate(-90 253.7 45.2)">1</text>
<text x="261.4" y="45.2" transform="rotate(-90 261.4 45.2)">1</text>
<text x="269" y="45.2" transform="rotate(-90 269 45.2)">1</text>
<text x="45.7" y="53.1">A8</text>
<text x="97.5" y="51.5" transform="rotate(-90 97.5 51.5)">1</text>
<text x="106.4" y="51.5" transform="rotate(-90 106.4 51.5)">1</text>
<text x="115.3" y="51.5" transform="rotate(-90 115.3 51.5)">1</text>
<text x="45.6" y="55.6">B8</text>
<text x="26.4" y="62.3" transform="rotate(-90 26.4 62.3)">S1</text>
<text x="34" y="62.2" transform="rotate(-90 34 62.2)">A1</text>
<text x="192.8" y="89.6" transform="rotate(-90 192.8 89.6)">8</text>
<text x="253.3" y="89.9">1</text>
<text x="183.4" y="92.5">1</text>
<text x="183.4" y="95">6</text>
<text x="253.3" y="92.5">2</text>
<text x="253.3" y="95">3</text>
<text x="70.9" y="100.4" transform="rotate(-90 70.9 100.4)">64</text>
<text x="73.4" y="100.4" transform="rotate(-90 73.4 100.4)">63</text>
<text x="75.9" y="100.4" transform="rotate(-90 75.9 100.4)">62</text>
<text x="78.5" y="100.4" transform="rotate(-90 78.5 100.4)">61</text>
<text x="81" y="100.4" transform="rotate(-90 81 100.4)">60</text>
<text x="83.6" y="100.4" transform="rotate(-90 83.6 100.4)">59</text>
<text x="86.1" y="100.4" transform="rotate(-90 86.1 100.4)">58</text>
<text x="88.6" y="100.4" transform="rotate(-90 88.6 100.4)">57</text>
<text x="91.2" y="100.4" transform="rotate(-90 91.2 100.4)">56</text>
<text x="93.7" y="100.4" transform="rotate(-90 93.7 100.4)">55</text>
<text x="96.3" y="100.4" transform="rotate(-90 96.3 100.4)">54</text>
<text x="98.8" y="100.4" transform="rotate(-90 98.8 100.4)">53</text>
<text x="101.3" y="100.4" transform="rotate(-90 101.3 100.4)">52</text>
<text x="103.9" y="100.4" transform="rotate(-90 103.9 100.4)">51</text>
<text x="106.4" y="100.4" transform="rotate(-90 106.4 100.4)">50</text>
<text x="109" y="100.4" transform="rotate(-90 109 100.4)">49</text>
<text x="183.4" y="100.1">2</text>
<text x="183.4" y="97.5">5</text>
<text x="253.3" y="97.5">4</text>
<text x="253.3" y="100.1">5</text>
<text x="183.4" y="102.6">3</text>
<text x="183.4" y="105.2">7</text>
<text x="59" y="110.2">1</text>
<text x="59" y="112.8">2</text>
<text x="119.3" y="112.8">47</text>
<text x="119.3" y="110.2">48</text>
<text x="192.8" y="112.5" transform="rotate(-90 192.8 112.5)">4</text>
<text x="195.3" y="112.5" transform="rotate(-90 195.3 112.5)">9</text>
<text x="59" y="115.3">3</text>
<text x="59" y="117.9">4</text>
<text x="119.3" y="117.9">45</text>
<text x="119.3" y="115.3">46</text>
<text x="253.3" y="119.1">1</text>
<text x="59" y="120.4">5</text>
<text x="59" y="122.9">6</text>
<text x="59" y="125.5">7</text>
<text x="119.3" y="125.5">42</text>
<text x="119.3" y="122.9">43</text>
<text x="119.3" y="120.4">44</text>
<text x="253.3" y="121.7">2</text>
<text x="253.3" y="124.2">3</text>
<text x="59" y="128">8</text>
<text x="59" y="130.6">9</text>
<text x="119.3" y="130.6">40</text>
<text x="119.3" y="128">41</text>
<text x="236.8" y="129.3">3</text>
<text x="236.8" y="126.7">4</text>
<text x="246.9" y="126.7">1</text>
<text x="246.9" y="129.3">2</text>
<text x="253.3" y="126.7">4</text>
<text x="253.3" y="129.3">5</text>
<text x="58.4" y="133.1">10</text>
<text x="58.4" y="135.6">11</text>
<text x="119.3" y="135.6">38</text>
<text x="119.3" y="133.1">39</text>
<text x="192.3" y="134.4">1</text>
<text x="30.2" y="141.7" transform="rotate(-90 30.2 141.7)">2</text>
<text x="58.4" y="138.2">12</text>
<text x="58.4" y="140.7">13</text>
<text x="58.4" y="143.3">14</text>
<text x="119.3" y="143.3">35</text>
<text x="119.3" y="140.7">36</text>
<text x="119.3" y="138.2">37</text>
<text x="30.2" y="146.8" transform="rotate(-90 30.2 146.8)">1</text>
<text x="58.4" y="145.8">15</text>
<text x="58.4" y="148.3">16</text>
<text x="119.3" y="148.3">33</text>
<text x="119.3" y="145.8">34</text>
<text x="192.3" y="144.5">5</text>
<text x="70.9" y="161.3" transform="rotate(-90 70.9 161.3)">17</text>
<text x="73.4" y="161.3" transform="rotate(-90 73.4 161.3)">18</text>
<text x="75.9" y="161.3" transform="rotate(-90 75.9 161.3)">19</text>
<text x="78.5" y="161.3" transform="rotate(-90 78.5 161.3)">20</text>
<text x="81" y="161.3" transform="rotate(-90 81 161.3)">21</text>
<text x="83.6" y="161.3" transform="rotate(-90 83.6 161.3)">22</text>
<text x="86.1" y="161.3" transform="rotate(-90 86.1 161.3)">23</text>
<text x="88.6" y="161.3" transform="rotate(-90 88.6 161.3)">24</text>
<text x="91.2" y="161.3" transform="rotate(-90 91.2 161.3)">25</text>
<text x="93.7" y="161.3" transform="rotate(-90 93.7 161.3)">26</text>
<text x="96.3" y="161.3" transform="rotate(-90 96.3 161.3)">27</text>
<text x="98.8" y="161.3" transform="rotate(-90 98.8 161.3)">28</text>
<text x="101.3" y="161.3" transform="rotate(-90 101.3 161.3)">29</text>
<text x="103.9" y="161.3" transform="rotate(-90 103.9 161.3)">30</text>
<text x="106.4" y="161.3" transform="rotate(-90 106.4 161.3)">31</text>
<text x="109" y="161.3" transform="rotate(-90 109 161.3)">32</text>
<text x="30.4" y="166.1">1</text>
<text x="34" y="162.6" transform="rotate(-90 34 162.6)">2</text>
<text x="36.8" y="166.1">3</text>
<text x="34" y="171.5" transform="rotate(-90 34 171.5)">4</text>
</g>
<g font-size="1.8" fill="#0f0f0f">
<text x="64.8" y="40.3">USB_D-</text>
<text x="64.8" y="45.4">USB_D+</text>
<text x="246" y="59.7" transform="rotate(-90 246 59.7)">LINK_ICELED</text>
<text x="253.7" y="59.7" transform="rotate(-90 253.7 59.7)">LINK_ISPLED</text>
<text x="261.3" y="59.7" transform="rotate(-90 261.3 59.7)">LINK_RED</text>
<text x="268.9" y="59.7" transform="rotate(-90 268.9 59.7)">LINK_GREEN</text>
<text x="73.3" y="91.4" transform="rotate(-90 73.3 91.4)">LINK_RED</text>
<text x="75.9" y="91.4" transform="rotate(-90 75.9 91.4)">LINK_GREEN</text>
<text x="91.1" y="90.2" transform="rotate(-90 91.1 90.2)">ETMD3_SS</text>
<text x="93.6" y="90.2" transform="rotate(-90 93.6 90.2)">ETMD2_CK</text>
<text x="96.2" y="90.2" transform="rotate(-90 96.2 90.2)">ETMD1</text>
<text x="98.7" y="90.2" transform="rotate(-90 98.7 90.2)">ETMD0_MISO</text>
<text x="101.3" y="90.2" transform="rotate(-90 101.3 90.2)">ETMCK_MOSI</text>
<text x="170.2" y="94.9">FLASH_CLK</text>
<text x="170.2" y="92.4">FLASH_CS</text>
<text x="241.3" y="94.9">LINK_CLK</text>
<text x="241.3" y="92.4">LINK_DAT</text>
<text x="170.2" y="97.4">FLASH_MOSI0</text>
<text x="170.2" y="100">FLASH_MISO0</text>
<text x="241.3" y="97.4">LINK_NRST</text>
<text x="170.2" y="102.5">FLASH_WP</text>
<text x="170.2" y="105.1">FLASH_HOLD</text>
<text x="133.3" y="115.2">USB_D+</text>
<text x="221" y="119">ETMD3_SS</text>
<text x="43.2" y="125.4">LINK_ID0</text>
<text x="43.2" y="122.8">LINK_ID1</text>
<text x="133.3" y="120.3">USB_D-</text>
<text x="221" y="124.1">LINK_SWO</text>
<text x="221" y="121.6">ETMD2_CK</text>
<text x="43.2" y="130.5">LINK_CLK</text>
<text x="128.3" y="130.5">FLASH_MOSI0</text>
<text x="128.3" y="127.9">USB_REXT</text>
<text x="221" y="126.7">ETMCK_MOSI</text>
<text x="221" y="129.2">ETMD0_MISO</text>
<text x="43.2" y="133">LINK_DAT</text>
<text x="128.3" y="133">FLASH_MISO0</text>
<text x="128.3" y="135.5">FLASH_CLK</text>
<text x="182.9" y="136.8">MCU_DAT 2</text>
<text x="43.2" y="143.2">LINK_NRST</text>
<text x="43.2" y="138.1">MSG_EN</text>
<text x="128.3" y="140.6">FLASH_D3</text>
<text x="128.3" y="138.1">FLASH_CS</text>
<text x="128.3" y="143.2">FLASH_D2</text>
<text x="182.9" y="139.4">MCU_CLK 3</text>
<text x="182.9" y="141.9">MCU_RST 4</text>
<text x="43.2" y="145.7">LINK_ICELED</text>
<text x="128.3" y="148.2">MCU_DAT</text>
<text x="128.3" y="145.7">MCU_CLK</text>
<text x="45.7" y="158.4">XI_12M</text>
<text x="45.7" y="166">XO_12M</text>
<text x="73.3" y="177.8" transform="rotate(-90 73.3 177.8)">LINK_KEY</text>
<text x="75.9" y="177.8" transform="rotate(-90 75.9 177.8)">LINK_ISPLED</text>
<text x="93.6" y="175.3" transform="rotate(-90 93.6 175.3)">LINK_SWO</text>
<text x="96.2" y="177.8" transform="rotate(-90 96.2 177.8)">ETMD3_SS</text>
<text x="98.7" y="177.8" transform="rotate(-90 98.7 177.8)">ETMD2_CK</text>
<text x="101.3" y="177.8" transform="rotate(-90 101.3 177.8)">ETM0_MISO</text>
<text x="103.8" y="177.8" transform="rotate(-90 103.8 177.8)">ETMCK_MOSI</text>
<text x="108.9" y="177.8" transform="rotate(-90 108.9 177.8)">MCU_RST</text>
</g>
<g font-size="1.8" fill="#0000c2">
<text x="198.4" y="118.9">QSPI_SS</text>
<text x="208.5" y="118.9">I2C1_SCL</text>
<text x="198.4" y="121.9">QSPI_CLK</text>
<text x="208.5" y="121.9">I2C1_SDA</text>
<text x="198.4" y="129.3">QSPI_MISO</text>
<text x="198.4" y="126.2">QSPI_MOSI</text>
<text x="213.6" y="126.8">RX0</text>
<text x="213.6" y="129.8">TX0</text>
</g>
</svg>
